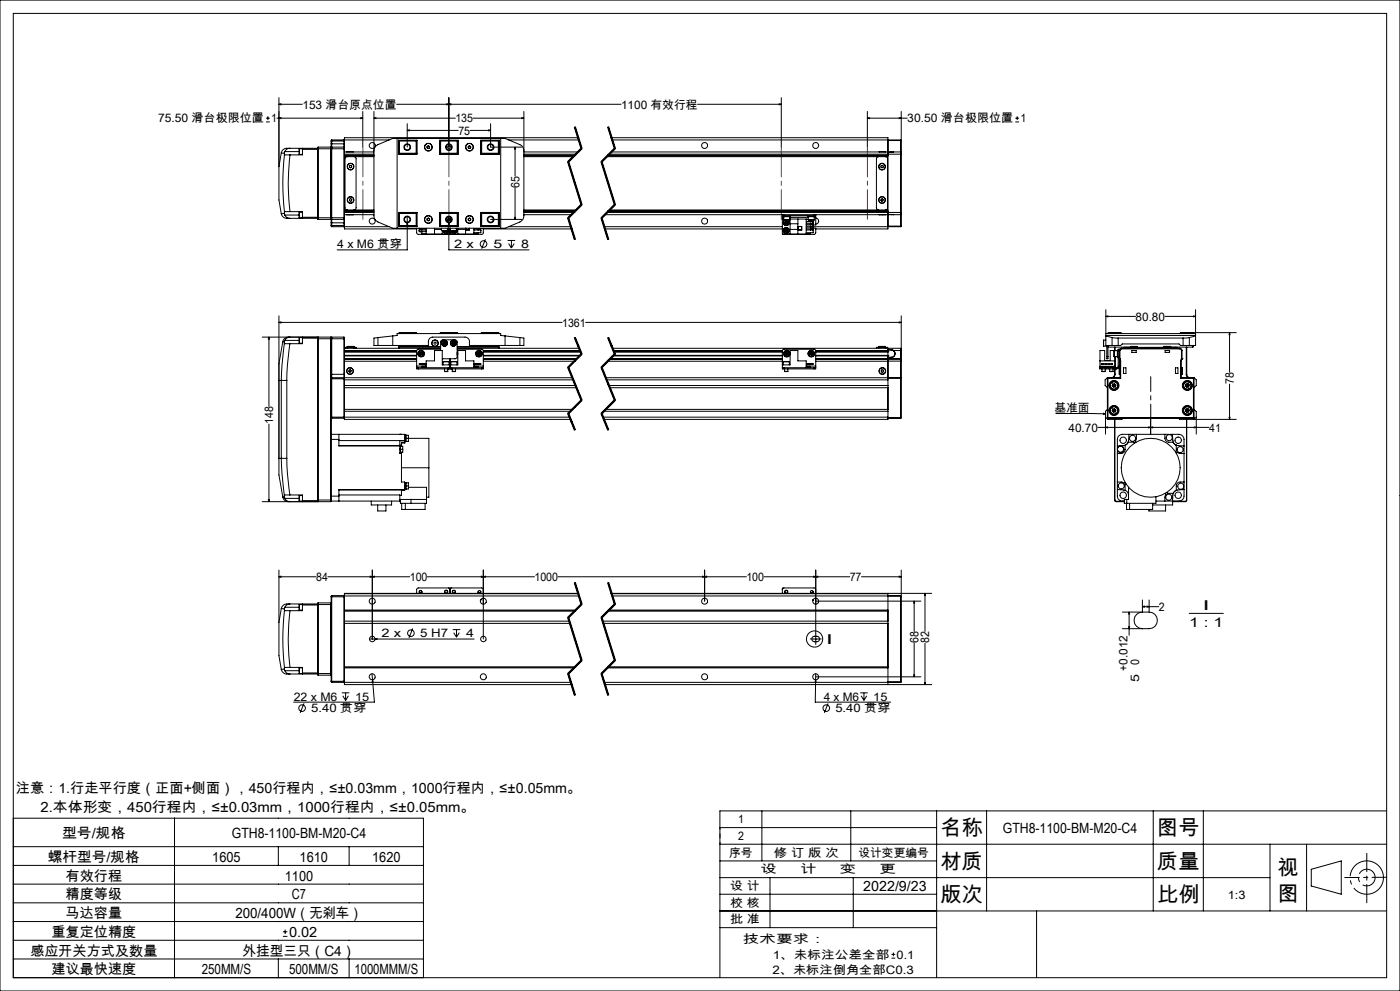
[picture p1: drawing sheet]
<svg xmlns="http://www.w3.org/2000/svg" width="420mm" height="297mm" viewBox="0 0 420 297" stroke-linecap="round" stroke-linejoin="round" font-family="sans-serif">
<g fill="none" stroke="#000" stroke-width=".3">
<path d="M0 0h420v297h-420zM4 4h412v289h-412zM79.8 36.5h1.1M79.8 35.4h1.1M80.4 34.9v1.1M83.1 35.4h25.7M83.7 35.4l.6-.1v.3zM83.7 31.3l.6-.2v.3zM83.7 29.3v20.6M83.7 31.3h7M108.2 35.3l.6 .1-.6 .2zM108.8 33.4v10.7"/>
<path d="M112.2 35.4l.6-.1v.3zM112.2 33.4v31.6l.3 .8 .9 .7 4.4 1.9h33.7l4.5-1.9 .6-.4 .4-.7 .2-.7v-31.3M112.2 35.4h24.4M119 31.3h67.3M122.2 39.1l.6-.2v.3zM122.2 37.1v7M122.2 39.1h15.3M134.1 31.1l.6 .2-.6 .1zM134.7 31.3l.6-.2v.3zM134.7 29.3v14.8M141 39.1h6.2M141.9 35.4h15.3"/>
<path d="M146.6 38.9l.6 .2-.6 .1zM147.2 37.1v7h9.3M156.6 35.3l.6 .1-.6 .2zM172.3 38.1l2 6.5M172.5 38.1l2 6.4-4 4 4 12.8-4 4 2 6.5M172.6 38l1 3.2M182.3 38.1l2 6.5M182.5 38.1l2 6.4-4 4 4 12.8-4 4 2 6.5M182.6 38l2 6.4M209.3 31.3h25.1M233.8 31.1l.6 .2-.6 .1zM234.4 29.3v14.8"/>
<path d="M260.2 35.4l.6-.1v.3zM260.2 35.4h12M260.2 33.4v10.7M269.8 35.3l.6 .1-.6 .2zM270.4 33.4v12.3M304.6 36.5h1.1M304.6 35.4h1.1M305.2 34.9v1.1M83.7 49.9v10l.7 4.2M84.4 45.8l.9 .1M84.4 45.8l-.7 4.1M85.3 45.9v.5"/>
<path d="M85.3 46.4a74.9 74.9 0 0 0 0 17.1M85.3 46.4h1.7M85.4 45.4l-.1 .5M85.4 45.4h4.3M87 44.4h-.3a1.84 1.84 0 0 0-2.3 1.4M87 44.4a1.55 1.55 0 0 0-1.6 1M87 44.4h8.4M87 46.4a70.9 70.9 0 0 0 0 17M89.7 45.4l.1 .9M89.8 44.6l-.1 .8M89.8 44.6v1.7M89.8 44.6h.9"/>
<path d="M89.8 46.3h.9M90.7 44.4v.4M90.7 44.8v1.6h-3.7M90.7 44.8h4.7M95.4 44.8v20.3M95.4 44.6h7.9M95.4 44.1v.7M95.4 44.1v21.7M95.4 44.1h3.8M99.2 44.1v21.7M99.2 44.1l.1 .1M99.3 44.2v21.5"/>
<path d="M99.3 43.1v1.1M99.3 42.3h4M99.3 43.1h4M99.5 44.1v21.7M99.5 41.9v2.2M99.5 44.1h3.7M99.5 41.9l-.2 1.2M99.5 41.9h3.7M99.5 44.1l-.2 .2M103.2 44.1v21.7M103.2 41.9v2.2M103.2 44.1l.1 .2"/>
<path d="M103.2 41.9l.1 .2M103.3 44.3v.3M103.3 44.6v20.7M103.3 47h8.9M103.3 45.5h8.9M103.3 46.6h8.9M103.3 41.9h13.4M103.3 46.2h8.9M104.2 47l-.4 .1-.3 .4v14.9l.3 .4 .4 .1M104.9 59.7l.4-.2 .3 .3-.2 .4-.3 .1-.3-.3zM104.9 49.7l.3-.1 .3 .2v.4l-.4 .1-.3-.2zM105.9 45.5h-1.9"/>
<path d="M106 45.5h.1M106.2 47l.4 .1 .2 .4v14.9l-.2 .4-.4 .1M112.2 45.2l.3-1.1 .6-.6 4.7-2h33.7l4.8 2 .5 .6 .4 1.1M119.1 41.5v26.9M119.6 45.5h.1M119.6 42h5.5v4.2h-5.5zM119.7 42.3v3.9M119.7 42.3h5.1M119.8 42.1v4M119.8 42.1h5.3M119.8 42.1l-.1 .2M119.8 46.1h5.3"/>
<path d="M124.8 42.3l.2-.2v4l-.2-.2M124.8 45.9h-5.1l.1 .2M124.8 42.3v3.6M128.2 44.3l.3 .2M128.2 43.9v.4M128.5 43.7l.3 .2M128.5 43.7l-.3 .2M128.8 44.3l-.3 .2M128.8 43.9v.4M131.9 42h5.5v4.2h-5.5zM131.9 42.1h5.5M131.9 46.1h5.5"/>
<path d="M132.2 42.3v3.6M132.2 42.3l-.2-.2v4l.2-.2M132.2 42.3h5M132.2 45.9h5M137.2 42.3l.1-.2v4l-.1-.2M137.2 42.3v3.6M140.5 44.3l.3 .2M140.5 43.9v.4M140.8 43.7l.4 .2M140.8 43.7l-.3 .2M141.2 44.3l-.4 .2M141.2 43.9v.4"/>
<path d="M144.3 42h5.5v4.2h-5.5zM144.3 42.1h5.2M144.3 46.1h5.2M144.5 42.3v3.6M144.5 42.3l-.2-.2v4l.2-.2M144.5 42.3h5.2M144.5 45.9h5.2l-.2 .2M149.5 42.1v4M149.5 42.1l.2 .2M149.7 42.3v3.9M149.7 45.5h.1M150.2 41.5v26.9"/>
<path d="M152.6 41.9h21M154.5 44.1l.2 .6h-.3zM154.5 44.1v8.7M154.5 56.3v9.5M157.2 47h14.8M157.2 45.5h16.2M157.2 46.6h15.1M157.2 46.2h15.6M157.2 46.6h15.2M170.3 48.6l4 12.8M170.6 48.4l4 12.9M173.4 41.3h-70.1v3"/>
<path d="M173.6 41.2l1 3.2zM174.3 44.4l-4 4M174.6 44.6l-4 4M180.3 48.6l4 12.8M180.6 48.4l4 12.9M182 47h84.4M182.3 46.6h84.1M182.4 46.6h84M182.8 46.2h87.4M183.4 45.5h84M183.4 41.3h83v4.9M183.7 41.9h86.5"/>
<path d="M184.3 44.4l-4 4M184.6 44.6l-4 4M263.6 47l-.5 .1-.2 .5v14.7l.2 .5 .5 .1M263.7 45.5h2M264.3 49.7l.4-.1 .3 .2-.1 .4-.3 .1-.3-.2zM264.4 59.7l.4-.1 .2 .3-.2 .4h-.3l-.3-.3zM265.6 47l.4 .1 .3 .4v14.9l-.3 .4-.4 .1M266.4 46.2v17.5M266.4 42.1h3.8M267.4 45.6h-1v.6M267.4 45.5h.7M267.4 45.5v.1"/>
<path d="M268.1 45.5l-.7 .1M268.1 45.5h2.1M270.2 46.2h.2M270.2 45.5v.7M270.2 45.5l.2 .2M270.2 41.9v.2M270.2 41.9l.2 .1-.2 .1M270.2 42.1v3.4M270.2 46.2v17.5M270.4 45.7v.5M270.4 46.2v17.5M84.4 64.1a2.16 2.16 0 0 0 2.6 1.3"/>
<path d="M85.3 64l.1 .4M85.3 64l-.9 .1M85.3 63.5v.5M85.4 64.4a1.58 1.58 0 0 0 1.6 1M85.4 64.4h4.3M87 65.4h8.4M87 63.4l-1.7 .1M87 63.4h3.7v1.7M89.7 64.4l.1 .9M89.8 63.6l-.1 .8M89.8 63.6v1.7M89.8 63.6h.9"/>
<path d="M89.8 65.3h.9M90.7 65.1v.3M90.7 65.1h4.7M95.4 65.1v.3M95.4 65.4v.4M95.4 65.3h7.9M95.4 65.8h3.8M99.3 65.7v1.1M99.3 66.8l.2 1.1M99.3 65.7l-.1 .1M99.3 67.5h4M99.3 65.6l.2 .2"/>
<path d="M99.3 66.8h4M99.5 65.8v2.1M99.5 65.8h3.7M99.5 67.9h3.7M103.2 65.8v2.1M103.3 65.3v.3M103.3 65.6v3h21.7M103.3 62.9h8.9M103.3 63.2h8.9M103.3 64.3h8.9M103.3 67.9h13.4M103.3 63.7h8.9"/>
<path d="M103.3 63.3h8.9M103.3 65.6l-.1 .2M103.3 67.8l-.1 .1M104 64.3l1.9 .1M105.9 64.4h.1M119.6 64.3h.1M119.6 63.7h5.5v4.2h-5.5zM119.7 63.7v3.9M119.7 67.6h5.1M119.7 67.6l.1 .2M119.8 63.8v4M119.8 67.8h5.3"/>
<path d="M119.8 63.8l-.1 .1h5.1M119.8 63.8h5.3M122.2 66.6l.1 .6h-.3zM122.2 64.9v10h-21.1M124.8 63.9l.2-.1v4l-.2-.2M124.8 63.9v3.7M125 68.4v1.3l.4 .5h19.2l.4-.4v-1.4M125.8 68.4v.2h2M125.8 68.9v.5h2M125.8 68.9h2M125.9 69.4h.5M126.6 68.6v.3a.43 .43 0 0 0-.4-.3 .43 .43 0 0 0-.4 .3"/>
<path d="M126.6 69.4v.7h1.2M127.8 68.4v1.8M128.2 66l.3 .1M128.2 65.6v.4M128.5 65.4l.3 .2M128.5 65.4l-.3 .2M128.8 66l-.3 .1M128.8 65.6v.4M130.4 68.4v1.8M130.4 68.8h2M131.9 63.7h5.5v4.2h-5.5zM131.9 67.8h5.5"/>
<path d="M131.9 63.8h5.5M132.2 63.9v3.7M132.2 67.8v.1M132.2 63.9l-.2-.1v4l.2-.2M132.2 67.6h5M132.2 63.9h5M132.4 69.1h.1M132.4 69.1h1.8M132.4 68.4v.7M132.7 69.1v1.1M132.9 67.8v.1M133.4 69.1l.1 .3"/>
<path d="M133.5 69.4l.4 .2M133.8 69.1l-.3 .3M133.8 69.1l.1 .5M133.9 69.1l.4 .1M134.2 69.1h-1.7M134.2 68.4v.7M134.2 68.9l.1 .3M134.3 65.9h.3M134.3 65.9h.2M134.3 69.2l-.4 .4M134.4 68.4a.87 .87 0 0 1-.2 1.4 .87 .87 0 0 1-1.2-.7M134.4 66.1l-.1-.1 .2 .2"/>
<path d="M134.4 68.4a.9 .9 0 0 1-.2 1.5 .9 .9 0 0 1-1.3-.8M134.5 65.9h.1M134.6 65.4v.5M134.6 65.6h.5M134.7 66.6l.1 .6h-.3zM134.7 64.9v10h24M134.8 70.2h-.3M135 65.5v.5M135 68.4v1.8M135.1 69.1h.1M135.1 69.1h1.8M135.1 68.4v.7"/>
<path d="M135.3 70.2h.2M135.3 69.1l.2 .5M135.7 69.1l.1 .3M135.8 69.4l.4 .2M136.1 69.1l-.3 .3M136.2 69.1v.5M136.2 69.1l.4 .2M136.5 67.8v.1M136.6 69.1v.2M136.6 69.3l-.4 .3M136.9 69.1h-1.8M136.9 68.5a.9 .9 0 0 1-.2 1.3 .9 .9 0 0 1-1.2-.2"/>
<path d="M136.9 68.6a.88 .88 0 0 1-.2 1.2 .88 .88 0 0 1-1.2-.2M136.9 68.4v.7M137.2 63.9l.1-.1v4.1M137.2 63.9v3.7M137.2 67.8v.1M137.2 67.6l.1 .2M137.3 68.4v1.8M137.3 68.8h2.4M139.7 68.4v1.8M139.7 68.4v.5h1.1v-.5M139.8 68.4v.5M140.5 66l.3 .1"/>
<path d="M140.5 65.6v.4M140.8 65.4l.4 .2M140.8 65.4l-.3 .2M141.2 66l-.4 .1M141.2 65.6v.4M142.2 68.4v1.8M142.2 68.9h2.1M143.4 68.6v.3a.41 .41 0 0 1 .4-.3 .41 .41 0 0 1 .4 .3M143.4 69.7v.4h-1.2M144.3 69v.2M144.3 63.7h5.5v4.2h-5.5zM144.3 68.4v.2h-2.1"/>
<path d="M144.3 68.9v.8h-2.1M144.3 67.8h5.2M144.3 63.8h5.2M144.5 63.9v3.7M144.5 63.9l-.2-.1v4l.2-.2M144.5 67.6h5.2M145 68.6h26.5M145.6 71.7l-1.1 2.8M147.2 65.8h9.3M149.5 63.8v4M149.5 63.8l.2 .1h-5.2M149.7 63.7v3.9"/>
<path d="M149.7 64.3h.1M149.7 67.6l-.2 .2M152.3 72.1h2.3M152.6 73l.8 1.3M152.6 67.9h18.6M153.4 72.1v2.2M154.3 73l-.9 1.3M154.4 65.2h.3l-.2 .6zM157.2 62.9h15.7M157.2 63.2h15.4M157.2 64.3h14.3M157.2 63.7h14.9"/>
<path d="M157.2 63.3h15.3M170.3 65.4l2 6.4M170.6 65.3l2 6.4M174.3 61.2l-4 4M174.6 61.5l-4 4M180.3 65.4l2 6.4M180.6 65.3l2 6.4M181.3 67.9h53.4M181.5 64.3h53.2M181.5 68.6h53.2M182.1 63.7h88.1M182.5 63.3h83.9"/>
<path d="M182.6 63.2h83.8M182.9 62.9h83.5M184.3 61.2l-4 4M184.6 61.5l-4 4M234.7 64.7h.5M234.7 64.3h.5M234.7 64.7v.5M234.7 65.2v5h9.6l.4-.3v-1.5h-.8M234.7 64.3v.4M234.7 65.6h.4M234.7 65.2h.4M235 70.2h.2"/>
<path d="M235.1 64.7v.2h1.9v-.2M235.1 65.9h.1M235.1 65.9h1.8M235.1 64.9v1M235.2 65.9h1.7M235.2 64.3v.4M235.2 64.3h9M235.2 64.7h9M235.4 66.8l.3 .4M235.4 68.9v.5M235.4 68.9l.9 .4M235.4 69.4l.5 .2"/>
<path d="M235.5 65.9a.9 .9 0 0 0-.3 1.4 .9 .9 0 0 0 1.4 0 .9 .9 0 0 0-.3-1.4M235.5 65.9a.86 .86 0 0 0-.3 1.4 .86 .86 0 0 0 1.4 0 .86 .86 0 0 0-.4-1.4M235.6 66.3l-.2 .5M235.6 66.3l.3 .4M235.7 67.2h.4M235.8 68.6l-.4 .3M235.8 68.6l.5 .2M235.8 68.6l.1 1M235.9 66.7l-.2 .5M235.9 66.7l.2 .5M236.1 66.3h-.5M236.1 66.3l.3 .4"/>
<path d="M236.1 66.3l-.2 .4M236.3 68.8v.5M236.3 68.8l-.9 .6M236.3 69.3l-.4 .3M236.4 66.7l-.3 .5M236.4 66.7l-1 .1M236.9 65.9h.1M236.9 65.6h5v4.6M236.9 64.9v1M236.9 65.2h5.6M237 65.6v4.6M237 67.1h2.4"/>
<path d="M237 68.8h2.4M239.4 65.6v4.6M239.4 67.9h1.1v1h-1.1zM239.5 67.9v1M241.9 66.4h2v.5M241.9 67.2h2v.5h-2M241.9 68.1h2v.5h-2M241.9 68.9h2M241.9 66.9h2M241.9 65.7h.6M242.4 64.7v.2h2v-.2M242.5 65.9h.1"/>
<path d="M242.5 65.9h1.8M242.5 64.9v1M243.1 68.6v.3a.43 .43 0 0 1 .4-.3 .43 .43 0 0 1 .4 .3M243.1 65.9v.5M243.1 67.7v.4M243.1 69.7v.4h-1.2M243.1 67.9h27.1M243.3 66.4h.5M243.9 66.9a.43 .43 0 0 1-.4 .3 .43 .43 0 0 1-.4-.3v.3M243.9 66.6v.2M243.9 69v.2M243.9 68.9v.8h-2"/>
<path d="M244.2 64.7h.5M244.2 64.3h23.2M244.2 64.3v.4M244.3 65.9h-1.8M244.3 64.9v1M244.3 65.2h.4M244.7 65.4a.9 .9 0 0 1 .9 .9 .9 .9 0 0 1-.9 .9M244.7 64.7v.5M244.7 64.3v.4M244.7 65.2v2.2h-.8M263.7 64.3h2M266.4 63.7v4.9h-21.7"/>
<path d="M266.4 63.7v.6h1M266.4 67.8h3.8M267.4 64.3h.7M267.4 64.3h.1M268.1 64.3h2.1M270.2 63.7h.2M270.2 63.7v.6M270.2 67.8h.2M270.2 67.8v.1M270.2 64.3v3.5M270.4 63.7v.5M270.4 64.2l-.2 .1"/>
<path d="M270.4 67.8l-.2 .1M270.4 64.2v3.6M83.7 96.6l.6-.1v.3zM83.7 94.6v42.8M83.7 96.6h84.9M119.7 99.9h5.3M119.7 99.9v.1M119.8 99.7h5l.2 .2M119.8 99.7v.3M119.8 99.7l-.1 .2M125 99.9v.1M132 99.9l.2-.2h5l.1 .2"/>
<path d="M132 99.9h5.3M132 99.9v.1M137.3 99.9v.1M144.3 99.9h5.4M144.3 99.9v.1M149.5 99.7h-5l-.2 .2M149.5 99.7v.3M149.5 99.7l.2 .2M149.7 99.9v.1M175.7 96.6h94.7M269.8 96.5l.6 .1-.6 .2zM270.4 94.6v12.9"/>
<path d="M331.8 100h26.9M331.8 94.8l.6-.1v.3zM331.8 92.8v10.7h1.8M331.8 94.8h8.9M332.4 99.9h4M332.4 99.9v.1M332.5 99.7h3.7M332.5 99.7v.3M332.5 99.7l-.1 .2M336.2 99.7v.3M336.2 99.7l.2 .2M336.4 99.9v.1"/>
<path d="M349.5 94.8h9.2M354 99.9h4M354 99.9v.1M354.2 99.7h16.7M354.2 99.7v.3M354.2 99.7l-.2 .2M358 99.9l-.1-.2v.3M358 99.9v.1M358.1 94.7l.6 .1-.6 .2zM358.7 92.8v10.7h-1.9M368.9 99.7l.1 .6h-.3zM368.9 99.7v11.9"/>
<path d="M78.7 101h20.5M80.7 101l.1 .6h-.3zM80.7 101v20.8M84.4 114h1.6M84.4 114v23.4M84.8 102.4l-1.1 6.6v5h.7M84.8 102.4h.5M85.3 102.9l-.7 6.6-.2 4.5M85.3 102.9l1.7 .1M85.3 102.4v.5M85.4 102l.5-.6 1.1-.4h-.2a1.73 1.73 0 0 0-2 1.4M85.4 102l-.1 .4"/>
<path d="M85.4 102h4.3M86 114v23.4M87 103l-.8 6.6-.2 4.4M89.8 101.2v1.7M89.8 101.2h.9M89.8 102.9h.9M90.7 101v.3M90.7 101.3v1.7h-3.7M90.7 101.3h4.7M95.4 101v.1M95.4 101.1v49.1M95.4 101.1v.4"/>
<path d="M95.4 101.5h7.9M95.4 101.5v48.4M99.2 101v49.4M99.2 101l.1 .1M99.3 101.1v12.2M99.3 113.3v36.6M99.3 113.6h4M99.3 112.2h4M99.5 101v12.2M99.5 101h3.7M99.5 113.2h3.7M99.5 113.2v12.1"/>
<path d="M99.5 113.2l-.2 .1M99.5 101l-.2 .2M103.2 101v12.2M103.2 101l.1 .5M103.2 113.2v12.1M103.2 113.2l.1 .1M103.3 112.2v1M103.3 113.2v12.5h67.9M103.3 113.8h68.7M103.3 115.5h69.3M103.3 113.2h68.4M103.3 116.2h69.6"/>
<path d="M103.3 104.4h28.9M103.3 105.4h21.7M103.3 106.6h21.7M103.3 105.5h21.7M103.3 106.5h21.7M103.3 105.1h21.7M103.3 107.5h21.7M103.3 107.7h21.7M103.3 105.3h21.7M103.3 108.3h21.7M103.3 101.5v10.7M104.2 103.9h2"/>
<path d="M104.2 104.1h2.6v.3M104.2 104.1h-.7v.3M104.2 103.9v.5M104.2 104.1h1.9M104.7 110.9l.4-.1 .3 .3-.1 .4h-.4l-.3-.2zM106.2 103.9v.5M113.4 103.5h15.1v-1.1a1.33 1.33 0 0 1 1.3-1.4h9.7a1.33 1.33 0 0 1 1.3 1.4v1.1h15.2M113.4 101.2l-1.2 .1v2.2h1.2M113.4 101.2v2.3M117.8 100.7v2.8M119.7 103.5v.9M119.8 103.9l-.1 .1h12.5"/>
<path d="M119.8 103.5v.4M119.8 103.9h12.4M125 110.2v.4h.5M125 110.2h.5M125 109.7v.5M125 109.7h2.8M125.5 110.2h9M125.5 110.6h9M125.5 110.2v.4M125.8 106.1l.4 .4M126 105.6l-.2 .5M126 105.6l.3 .4"/>
<path d="M126.3 106l-.5 .1M126.3 106l-.1 .5M126.3 106l.4 .4M126.5 105.5l-.5 .1M126.5 105.5l.3 .4M126.5 105.5l-.2 .5M126.7 106.4l-.5 .1M126.8 105.9l-.1 .5M126.8 105.9l-.5 .1M127.8 110.2v-2h2.6v-3.1h2.3v4.3h4.6v-4.3h2.4v3.1h2.5v2M127.8 109.8h-1.2v.2h1.2M127.8 109h-2l2 .1"/>
<path d="M132.2 104.7h-7l-.2 .5v4.5M132.2 105.1v-2.7l.4-.5 3.9-.1 .6 .5v4.9l-.5 .3h-3.9M132.9 102.9h.4M132.9 102.9l.2 .4M132.9 108.4h1.8M132.9 108.4v1M133.1 102.4l-.2 .5M133.1 102.4l.2 .5M133.1 103.3h.5M133.3 111.3h1M133.3 110.6v.7M133.3 102.9l-.2 .4"/>
<path d="M133.3 102.9l.3 .4M133.6 102.4l.2 .4M133.6 102.4h-.5M133.6 102.4l-.3 .5M133.8 102.8l-.2 .5M133.8 102.8l-.5 .1M134.3 110.6v.7M134.5 110.6h.5M134.5 110.2h1M134.5 110.2v.4M134.7 108.4h.1M134.7 108.4h-1.8"/>
<path d="M134.7 108.4v1M135 110.6h.5M135 107.5v3.1M135.3 108.4h.2M135.3 108.4v1M135.5 108.4h-.2M135.5 108.4h1.6M135.5 110.2h9M135.5 110.6h9M135.5 102.9h.5M135.5 110.2v.4M135.5 102.9l.3 .4"/>
<path d="M135.7 111.3h1M135.7 110.6v.7M135.7 102.4l-.2 .5M135.7 102.4l.3 .5M135.8 103.3h.5M136 102.9l.3 .4M136 102.9l-.2 .4M136.2 102.4l.3 .4M136.2 102.4h-.5M136.2 102.4l-.2 .5M136.5 102.8l-.2 .5M136.5 102.8l-.5 .1"/>
<path d="M136.7 110.6v.7M137.1 108.4v1M137.2 105.4l.1 .5-.1 .6M137.2 104.7h7.6l.2 .4v4.6M137.2 105.7v.6M137.2 105.8v.4M137.2 104.4h36.5M137.2 103.9h12.3M142.2 109.8h1.2v.2h-1.2M142.2 109h2.1l-2.1 .1M142.2 109.7h2.8M143.2 105.8l.1 .5"/>
<path d="M143.2 105.8l.5 .2M143.3 106.3l.4 .2M143.7 105.5l-.5 .3M143.7 105.5l.4 .2M143.7 105.5v.5M143.7 106l-.4 .3M143.7 106v.5M143.7 106l.4 .2M144.1 105.7v.5M144.1 105.7l-.4 .3M144.1 106.2l-.4 .3M144.5 110.2h.5"/>
<path d="M144.5 110.2v.4M145 110.2v.4h-.5M145 109.7v.5M145 105.4h29.2M145 106.6h29M145 105.5h29.2M145 106.5h29.1M145 105.1h29M145 107.5h28.1M145 107.7h27.9M145 105.3h29.1M145 106.6h28.9"/>
<path d="M145 108.3h27.3M149.5 103.9l.2 .1h-12.5M149.5 103.5v.4M149.7 103.5v.9M151.5 100.7l-1.3-.2v-.5h-31.1v.5l-5.7 .7M151.5 100.7v2.8M151.5 100.7l4.5 .5M156 101.2l1.2 .1v2.2h-1.2M156 101.2v2.3M170.3 110.2l4 9.8M170.6 110l4 9.9M172.3 101.3l2 4.9"/>
<path d="M172.5 101.2l2 4.9-4 4 4 9.8-4 4 2 4.9M172.6 101.1l1 2.5M173.6 103.6l1 2.4zM174.3 106l-4 4M174.3 119.8l-4 4M174.6 106.2l-4 4M180.3 110.2l4 9.8M180.6 110l4 9.9M181.7 113.2h88.5M182 113.8h84.4M182.3 101.3l2 4.9M182.3 108.3h52.4"/>
<path d="M182.5 101.2l2 4.9-4 4 4 9.8-4 4 2 4.9M182.6 101.1l2 4.9M182.6 115.5h83.8M182.9 107.7h51.8M182.9 116.2h83.5M183.1 107.5h51.6M183.7 104.4h86.5M183.9 106.6h50.8M184 106.6h50.7M184 105.1h50.7M184.1 106.5h50.6M184.1 105.3h50.6"/>
<path d="M184.1 105.4h50.6M184.2 105.5h50.5M184.3 106l-4 4M184.3 119.8l-4 4M184.6 106.2l-4 4M234.7 110.2h.5M234.7 109.4h2.3v-4.3h2.4v3.1h2.5v2M235 108.4v1M235 108.4h.1M235.2 108.4h-.2M235.2 108.4h1.5M235.2 110.2v.4"/>
<path d="M235.2 110.2h9M235.2 110.6h9M235.4 111.3h1M235.4 110.6v.7M235.6 106.2l.4 .3M235.6 105.7v.5M235.6 105.7l.4 .3M236 106l-.4 .2M236 106v.5M236 106l.4 .3M236.1 105.5l-.5 .2M236.1 105.5l.4 .3"/>
<path d="M236.1 105.5l-.1 .5M236.4 110.6v.7M236.4 106.3l-.4 .2M236.5 105.8l-.1 .5M236.5 105.8l-.5 .2M236.7 108.4h.1M236.8 108.4v1M241.9 109.8h1.2v.2h-1.2M241.9 109h2l-2 .1M241.9 109.7h2.8M242.9 105.8l.1 .5M242.9 105.8l.5 .2"/>
<path d="M243 106.3l.4 .2M243.3 105.5l-.4 .3M243.3 105.5l.5 .2M243.3 105.5l.1 .5M243.4 106l-.4 .3M243.4 106v.5M243.4 106l.4 .2M243.8 105.7v.5M243.8 105.7l-.4 .3M243.8 106.2l-.4 .3M244.2 110.2h.5M244.2 110.2v.4"/>
<path d="M244.7 105.1h21.7M244.7 105.3l21.7 .1M244.7 109.7v-4.5l-.2-.5h-9.4l-.4 .4v5.5h.5M244.7 110.2v.4h-.5M244.7 109.7v.5M244.7 105.4h21.7M244.7 106.6h21.7M244.7 105.5h21.7M244.7 106.5h21.7M244.7 107.5h25.5M263.6 103.9h2M263.6 103.9v.5"/>
<path d="M263.7 104.1h1.9M264.5 110.8l.4 .1 .2 .3-.2 .3h-.4l-.2-.3zM265.6 104.1h.7v.3M265.6 104.1h-2.7v.3M265.6 103.9v.5M266.4 106.6h-21.7M266.4 105.1v2.6M266.4 107.7v.6h-21.7M266.4 105.4h.1M266.4 106.6h.1M266.4 107.7v.5M266.4 108.2v17.5h-85.2"/>
<path d="M266.4 113.3h3.8M266.4 107.2h1M266.4 107.1h1M266.4 108.2h3.8M266.4 104.9h1M267.4 104.8h-1v-.4v.7M267.4 104.9l.6 .2M267.4 104.8l.7 .3M267.4 104.8v.1M267.4 107.1v.1M268 105.1a1.09 1.09 0 0 1 .4 1.2 1.09 1.09 0 0 1-1 .8M268.1 105.1a1.19 1.19 0 0 1 .4 1.3 1.19 1.19 0 0 1-1.1 .8"/>
<path d="M268.1 105.1h2.1M268.1 105.1h-.1M270.2 113.2v.1M270.2 113.2l.2 .1h-.2M270.2 104.4v.7M270.2 104.4l.2 .1v.6h-.2M270.2 107.5h.2M270.2 107.5v.2M270.2 108.2h.2M270.2 107.7v.5M270.2 105.1v2.4M270.2 108.2v5"/>
<path d="M270.2 113.3v11.9M270.2 107.7h-25.5M270.4 107.6l-.2 .1M270.4 107.5v.1M270.4 107.6v.6M270.4 108.2v17M330 108.2h4.5M330.1 109.8h4.3v.2h-4.3zM330.4 109l.8 .1zM330.4 110.2h-.5v.4h.5M330.4 110.2h4.6M330.4 110.6h1.4"/>
<path d="M330.4 110.2v.4M330.6 111.3h1M330.6 110.6v.7M331 103.7h.1M331 103.6v.1M331.1 101.9l-.1 1.7M331.1 101.9v1.7M331.1 103.7h.9M331.1 101.9h.7M331.1 103.6v.1M331.6 109l.5 .1zM331.6 110.6v.7"/>
<path d="M331.8 110.6h.9M331.8 110.2v.4M331.8 100.5h26.9M331.8 100.7l1.8 .5M332 106.9v.6h.4v-.6M332 106.9h.4M332 103.5v3.4M332.2 113.3h.2M332.2 113.3v11.9M332.4 113.3h3.8M332.4 103.5v3.4M332.4 113.3v11.9"/>
<path d="M332.4 103.9l.1 .1M332.4 109l.5 .1zM332.5 104h6.7M332.5 103.5v.5M332.7 110.6h2.3M332.7 110.2v.4M332.9 111.3h1M332.9 110.6v.7M333.3 109l.5 .1zM333.6 103.5h1.9M333.6 101.2l1.9 .1M333.6 101.2v2.3"/>
<path d="M333.7 115.6l.3 .5M333.8 115.1l-.1 .5M333.8 115.1l.4 .4M333.9 110.6v.7M334.2 105.1v1.8zM334.2 106.9h.1M334.2 106.9h1M334.2 115.5l-.2 .6M334.2 115.5l.4 .5M334.2 115.5l-.5 .1M334.4 112.2a1.02 1.02 0 0 1-1 1M334.4 112.2h.1"/>
<path d="M334.4 104v1.1M334.4 110.6v1.6M334.4 115l.4 .4M334.4 115l-.6 .1M334.4 115l-.2 .5M334.5 105.1h.1M334.5 106.9v3.3M334.5 112.2l-.5 1M334.5 104v1.1M334.5 110.6v1.6M334.6 116l-.6 .1M334.8 115.4l-.2 .6"/>
<path d="M334.8 115.4l-.6 .1M335 110.2v.4M335.2 105.1h-2.1v3h-1.7v-3h-1.4v5.1M335.5 105h-.3v2h.3M335.5 109.7l-.5 .5M335.5 109.7h.3M335.5 101.3h19.4M335.5 103.5h.7l.5-.4h17l.5 .4h.7M335.5 105.2h.3M335.5 101.3v2.2M335.5 105.2v4.5M335.8 110.2v2"/>
<path d="M335.8 110.2h.1M335.8 107.5l.1 .2M335.8 107.5h.1M335.8 109.7a.84 .84 0 0 1-.8 .9M335.8 105.1v-.4h-.3v.5M335.8 107.5h.2M335.8 105.1h.2M335.8 110.2h.2M335.8 112.2h.2M335.8 105.1v4.6M335.9 107.7l.1 .6M335.9 107.7l.1 .5"/>
<path d="M336 110.2h.1M336 107.5v.1M336 107.6l.2 .6M336 107.6l-.1 .1M336 110.2v2M336 105.1v2.4M336 112.1v.1M336 108.2h.2M336 113.2l.2 .1M336 113.2h-3.8l-.7 .6v1.7l.7 .7M336 108.2v5M336.2 108.2v5.1"/>
<path d="M336.5 104.4v.2M336.5 104.6l-.5 .5M336.5 104.4l-.5 .2-.2 .5M336.5 104.4h17.4M336.5 104.6h17.4M337 110.2h.8v1.7h-.8zM337.9 104.1h-.7v.3M337.9 104.1h14.6M337.9 104.1v.3M339.2 103.9h2M339.2 104l.1 .1M339.2 104h2"/>
<path d="M339.2 103.9v.2M339.5 105.1h1.4v.5h-1.4zM341.2 104v.1M341.2 103.9v.1M349.2 103.9h2M349.2 104v.1M349.2 104h2M349.2 103.9v.1M349.5 105.1h1.4v.5h-1.4zM351.2 104v.1M351.2 104h6.7M351.2 103.9v.2"/>
<path d="M352.5 104.1h.7v.3M352.5 104.1v.3M352.6 110.2h.8v1.7h-.8zM353.9 104.6l.5 .5M353.9 104.4v.2M353.9 104.4l.5 .2 .2 .5M354.2 108.2h.2M354.2 113.3h3.8M354.2 108.2v5.1M354.4 112.1v.1M354.4 113.2l-.2 .1M354.4 113.2h3.8l.7 .6v1.7l-.7 .7"/>
<path d="M354.4 108.2v5M354.4 107.6l.1 .1M354.4 107.6l-.2 .6M354.4 110.2h.1M354.4 107.5v.1M354.4 107.5h.2M354.4 105.1h.2M354.4 110.2v2M354.4 110.2h.2M354.4 112.2h.2M354.4 105.1v2.4M354.5 107.7l-.1 .6"/>
<path d="M354.5 107.7l-.1 .5M354.6 110.2v2M354.6 107.5l-.1 .2M354.6 107.5h.1M354.6 105.1v2.4M354.9 103.5h1.9M354.9 101.3v2.2M355.6 115.6l.4 .5M355.8 115.1l-.2 .5M355.8 115.1l.8 .9M355.9 112.2l.2 .7 .3 .3M355.9 112.2h.1"/>
<path d="M355.9 104v8.2M356 112.2a1.09 1.09 0 0 0 1 1M356 104v8.2M356.2 115.5l-.2 .6M356.2 115.5l-.6 .1M356.4 115l.4 .4M356.4 115l-.6 .1M356.4 115l-.2 .5M356.6 116l-.6 .1M356.8 115.4l-.2 .6M356.8 115.4l-.6 .1M356.8 101.2l-1.9 .1"/>
<path d="M356.8 101.2v2.3M357.9 103.5v.5M358 113.3h.2M358 103.5l-.1 .5M358 113.3v11.9M358.2 113.3v11.9M358.7 100.7l-1.9 .5M368.9 115.1v10.6M80.7 127.1v23.3M83.7 137.4v4.9l1.1 6.7M83.7 137.4h.7M84.4 137.4h1.6"/>
<path d="M84.4 137.4l.2 4.5 .7 6.6M86 137.4l.2 4.4 .8 6.5M99.3 125h4M99.3 130.2h2.4M99.3 131.7h2.4M99.3 125.2l.2 .1M99.5 125.3h3.7M101.7 131.7v2h18.5v1.9h-.3M101.7 130.2v1.5M101.7 130.2h19.7v2.6h-1M101.7 133.5h18.2M101.7 132h19.7"/>
<path d="M103.3 122.7h68.4M103.3 123.3h67.8M103.3 125h67.6M103.3 125.2l-.1 .1M119.9 133.5v1.2M119.9 134.7v1.2h.5M119.9 132h.1M119.9 132v1.5M119.9 130.2h.3M119.9 134.7h.9M119.9 133.4h.5M119.9 130.2h.1"/>
<path d="M120.2 133.7h.6v1M120.2 130.2h.1M120.4 135.5v.4M120.4 135.9v8.6h1v2.2M120.4 133.4v.3M120.8 134.7v.8h-.6M121.4 131.4h7.3v8.8M121.4 132.5h-1v.9M121.4 130.3l.4 .1v2h-.4M121.6 130.3v2.1M121.8 130.5h.7v1.8h-.7M170.3 124l2 4.9"/>
<path d="M170.6 123.9l2 4.9M174.6 120.1l-4 4M180.3 124l2 4.9M180.6 123.9l2 4.9M180.9 125h85.5M181.2 123.3h85.2M181.7 122.7h84.7M184.6 120.1l-4 4M266.4 125.2h3.8M266.4 125.3h3.8M270.2 125.2v.1M270.2 125.2h.2"/>
<path d="M270.4 125.2l-.2 .1M316.8 123.9l14.8 .1M329.4 128.1h33.3M331 123.9l.6 .1-.6 .2zM331.6 125l.7 .7h4.2l.4-.4M331.6 128.1l.6-.2v.3zM332.2 125.2h.2M332.2 125.2l.2 .1M332.2 122.7l-.6 .6v6.8M332.4 125.2v.1M332.4 125.2h25.6M332.4 125.3h25.6"/>
<path d="M333.7 123.2l.3 .4M333.8 122.6l-.1 .6M333.8 122.6l.4 .4M334.2 123l-.2 .6M334.2 123l.4 .4M334.2 123l-.5 .2M334.4 125.7v24.2M334.4 122.5l.4 .4M334.4 122.5l-.6 .1M334.4 122.5l-.2 .5M334.5 125.7v24.2M334.6 123.4l-.6 .2"/>
<path d="M334.8 122.9l-.2 .5M334.8 122.9l-.6 .1M335.2 134.8v13.9a1.58 1.58 0 0 0 2.1 1.5M338.5 132.5l-1 .9v1.4a1.21 1.21 0 0 1-1.1 1.1h-1.2M338.5 132.5a3.1 3.1 0 0 1-3.1 1.2h-.2M338.5 132.5h1.7l.2 .3M338.7 130.2l-.2 2.3M340.9 130.2v1.4l-.3 .6 .2 .3M344.6 127.9l.6 .2-.6 .1zM345.2 128.1l.6-.2v.3zM345.2 125.6v4.5M349.5 130.2v1.2a1.21 1.21 0 0 0 1.1 1.1h1.4"/>
<path d="M350.6 130.2h-13.9a1.51 1.51 0 0 0-1.5 1.5v2.8M350.9 130.2h2.8a1.57 1.57 0 0 1 1.5 1.5v13.9M351.7 130.2l.3 2.3M352 132.5l.9 .9M352 132.5l.2 .4M352.5 133.2l.4 .2M352.8 135.8l.4-.2 .6 .3h1.4M352.9 133.4v1.8l-.3 .2M352.9 133.4l2.3 .3M353.6 125.3l.3 .4h17M355.6 123.2l.4 .4M355.8 122.6l-.2 .6"/>
<path d="M355.8 122.6l.8 .8M356 125.7v24.2M356.2 123l-.6 .2M356.2 123l-.2 .6M356.4 122.5l.4 .4M356.4 122.5l-.6 .1M356.4 122.5l-.2 .5M356.6 123.4l-.6 .2M356.8 122.9l-.2 .5M356.8 122.9l-.6 .1M358 125.2h.2M358 125.2v.1"/>
<path d="M358.2 125.2l-.2 .1M358.2 122.7l.7 .7v6.7M358.3 127.9l.6 .2-.6 .1zM358.9 125l-.7 .7M368.7 125.1h.3l-.1 .6zM78.7 150.4h20.5M80.5 149.8h.3l-.1 .6zM84.8 149a1.77 1.77 0 0 0 2.2 1.4l-1.1-.4-.5-.6M85.3 148.5v.4M85.3 148.9l.1 .5M85.3 148.9l-.5 .1M85.4 149.4h4.3"/>
<path d="M87 148.3l-1.7 .2M87 148.3h3.7v1.7M89.8 148.5v1.7M89.8 148.5h.9M89.8 150.2h.9M90.7 150v.4M90.7 150h4.7M95.4 150.2v.2M95.4 149.9v.3M95.4 149.9h3.9M99.3 149.9l-.1 .5M99.3 148.7h2.4"/>
<path d="M101.7 148.7v1.5M101.7 148.3l18.2 .1M111.4 150.2v1.1h6.1v-1.1M113.3 151.3v1.8h2.5v-1.8M119.9 150.2h.2M119.9 148.4v1.8M119.9 149.7h8.1M120.4 140.2h8.3M120.5 150.8v1.9h7v-1.9M121.4 146.7l-19.7 .2M121.4 144.6h.4v2h-.4M121.4 147h-1v1.4h-.5"/>
<path d="M121.4 146.7h-19.7v2M121.4 145.6h1.1M121.6 144.6v2M121.6 150.8v1.9M121.8 144.7h.7v.9M122.5 145.6v.9h-.7M122.5 146h5.5v4.8h-7.9v-.6h-20.8M123.3 149.7v1.1M128.7 140.2v8.8h-.7M334.4 149.9l.5 .5M334.4 149.9h.1M334.5 149.9l.4 .3"/>
<path d="M334.9 150.4h2.4M334.9 150.2h2.4M334.9 150.2v.2M335.2 146.7l2.3 .3M335.2 144.5h1.5l.5 .3 .3-.2M337.5 147a1.55 1.55 0 0 1 1.1 1.4M337.8 145l-.3 .2v1.8M338 150.8v1.9h7.8v-1.9M338 149.7v1.1M338.6 146v3.7h-1.3v1.1h9.5v-1.9M338.9 150.8v1.9M349.6 147.8l.2 .4-.3 .6v1.4"/>
<path d="M349.7 151.3v1.8h-5v-.4M350.1 147.6l.1 .2h1.8M351.8 150.4h3.7M351.8 150.2h3.7M351.8 149.1v2.2h-6M352 147.8l-.3 2.4M352.1 147.5l-.1 .4M352.9 147l-.9 .8M352.9 147l-.4 .1M355.2 144.5h-1.2a1.14 1.14 0 0 0-1.1 1.1v1.4M355.2 146.7l-2.3 .3M355.2 145.9v2.8a1.51 1.51 0 0 1-1.5 1.5h-6.9"/>
<path d="M355.5 150.2v.2M356 149.9l-.5 .3M356 149.9h.1M356 149.9l-.5 .5M83.7 172.9l.6-.2v.3zM83.7 170.8v15.7M83.7 172.9h11.1M98.4 172.9h24.5M99.3 178.9h4M99.5 178.5l-.2 .2v2.1M99.5 178.5v26M99.5 178.5h3.7"/>
<path d="M103.2 178.5v26M103.2 178.5l.1 .2M103.3 178.6h70.4M103.3 177.9h70.2M111.1 172.7l.6 .2-.6 .1zM111.7 170.8v20.7M111.7 172.9l.6-.2v.3zM125.8 177.3v.2M125.8 177.5h.8M125.9 177h.5M126.6 177.3v.2M133.7 177.8a.5 .5 0 0 1-.3-.7 .5 .5 0 0 1 .8 0 .5 .5 0 0 1-.2 .7"/>
<path d="M134.8 176.3h.5M135 176.3v1.5M136 177.8a.5 .5 0 0 1-.2-.7 .5 .5 0 0 1 .8 0 .5 .5 0 0 1-.3 .7M143.4 177.3v.2M143.4 177.5h.8M144.3 179.8l-.2 .2M144.3 177.3v.2M144.4 172.7l.6 .2-.6 .1zM145 176.7l-.4-.5h-9.2l-.4 .5-.4-.5h-9.2l-.4 .5v1.1M145 172.9l.6-.2v.3zM145 170.8v20.7M160.3 172.9h-32.1"/>
<path d="M167.4 172.9h56.5M172.3 174.7l2 6.4M172.5 174.6l2 6.5-4 4 4 12.8-4 4 2 6.4M172.6 174.6l1 3.2M173.4 177.8h-70.1v27.4h68.1M173.6 177.8l1 3.2zM182.3 174.7l2 6.4M182.5 174.6l2 6.5-4 4 4 12.8-4 4 2 6.4M182.6 174.6l2 6.4M183.5 177.9h82.9M183.7 178.6h82.7M210.8 172.7l.6 .2-.6 .1z"/>
<path d="M211.4 170.8v9.4M211.4 172.9l.6-.2v.3zM234.7 176.7l.4-.5h9.2l.4 .5M234.9 176.3h-.2v1.5M235.7 177.8a.5 .5 0 0 1-.2-.7 .5 .5 0 0 1 .8 0 .5 .5 0 0 1-.3 .7M243.1 177.3v.2M243.1 177.5h.8M243.9 179.8l-.1 .2M243.9 177.3v.2M244.1 172.7l.6 .2-.6 .1zM244.7 172.9l.6-.2v.3zM244.7 170.8v19"/>
<path d="M254.9 172.9h-25.7M258.4 172.9h12M266.4 177.8v27.4M266.4 178.7h3.8M266.4 178.5h3.8M269.8 172.7l.6 .2-.6 .1zM270.2 178.5l.2 .1-.2 .1M270.2 178.5v.2M270.2 178.7v25.6M270.4 170.8v33.5M277.5 177.8v11.5M277.5 177.8l.1 .6h-.2z"/>
<path d="M279.5 177.8h-96.1M342.7 179.8v3.6a2.49 2.49 0 0 0-2.5 2.5 2.49 2.49 0 0 0 2.5 2.5M344.7 179.8v3.6M83.7 186.5v10l.7 4.1M84.4 182.4l.9 .1M84.4 182.4l-.7 4.1M85.3 182.5v.4M85.3 182.9l1.7 .1M85.3 182.9a75 75 0 0 0 0 17.2M85.4 182l-.1 .5M85.4 182h4.3M87 181h-.3a1.92 1.92 0 0 0-2.3 1.4"/>
<path d="M87 181a1.67 1.67 0 0 0-1.6 1M87 181h8.4M87 183a68.6 68.6 0 0 0 0 17M89.7 182l.1 .8M89.8 181.2l-.1 .8M89.8 181.2v1.6M89.8 182.8h.9M89.8 181.2h.9M90.7 181v.3M90.7 181.3v1.7h-3.7M90.7 181.3h4.7M95.4 181.3v20.4"/>
<path d="M95.4 181.2h3.9M95.4 180.7v.6M95.4 180.7v21.6M95.4 180.7h3.8M99.2 180.7v21.6M99.2 180.7l.1 .1M99.3 180.8v.4M99.3 181.2v20.7M103.3 186.8h.1M103.3 199.8h69.2M103.3 182.8h69.4M103.3 183.2h69.1"/>
<path d="M103.3 186.8h67.7M110.8 191.5h31.4M112.5 191.5l.6-.2v.4zM123.8 188.3l-1.1 2.9M135.8 188.7h2.3M136.1 189.6l.8 1.4M136.9 188.7v2.3M137.8 189.6l-.9 1.4M170.3 185.1l4 12.9M170.6 185l4 12.9M170.8 186.2h-67.5M174.3 180.9l-4 4"/>
<path d="M174.3 197.8l-4 4M174.6 181.2l-4 4M174.6 198l-4 4M180.3 185.1l4 12.9M180.6 185l4 12.9M180.8 186.2h85.6M181 186.8h85.4M182.4 183.2h84M182.5 199.8h83.9M182.7 182.8h83.7M184.3 180.9l-4 4M184.3 197.8l-4 4"/>
<path d="M184.6 181.2l-4 4M184.6 198l-4 4M243.8 190.9l.6-.2a1.18 1.18 0 0 1 1.4 .5 .81 .81 0 0 1-.8 1.1 1.22 1.22 0 0 1-1.4-.5zM243.9 191.5h1.6M244.7 190.7v1.6M244.7 180.2h31.6M274.2 180.2v9.1M274.2 192.8v10M274.2 180.2l.2 .6h-.3zM277.5 192.8v12.4M336.7 183.4h8M338.6 187.8h.3l-.2 .6z"/>
<path d="M338.7 183.4v7M338.7 183.4l.2 .6h-.3zM342.7 181.8l.6-.2v.4zM342.7 181.8h4.9M344.1 181.6l.6 .2-.6 .2zM344.7 183.4a2.49 2.49 0 0 1 2.5 2.5 2.49 2.49 0 0 1-2.5 2.5h-8M356.8 183.8h10.2M84.4 200.6a1.99 1.99 0 0 0 2.6 1.4M85.3 200.5l.1 .5M85.3 200.5l-.9 .1M85.3 200.1v.4M85.4 201l.5 .6 1.1 .4"/>
<path d="M85.4 201h4.3M87 202h8.4M87 200l-1.7 .1M87 200h3.7v1.7M89.7 201l.1 .9M89.8 200.2l-.1 .8M89.8 200.2v1.7M89.8 200.2h.9M89.8 201.9h.9M90.7 201.7v.3M90.7 201.7h4.7M91.2 210.8l-1.1 2.8"/>
<path d="M95.4 201.7v.6M95.4 201.9h3.9M95.4 202.3h3.8M99.3 201.9v.3M99.3 202.2v2.1l.2 .2M99.3 202.2l-.1 .1M99.3 204.1h4M99.5 204.5h3.7M102.6 207.6h2.2M102.8 208.5l.9 1.4M103.3 204.5h67.9M103.3 200.2h68.9"/>
<path d="M103.3 204.3l-.1 .2M103.7 207.6v2.3M104.5 208.5l-.8 1.4M111.6 201.9l.2 1.8M111.8 203.7l.1 .6-.2 .1zM111.8 203.7l.5 6.7h-24.2M170.3 202l2 6.4M170.6 201.9l2 6.4M180.3 202l2 6.4M180.6 201.9l2 6.4M181.3 204.5h88.9M181.5 205.2h98"/>
<path d="M182.2 200.2h84.2M244.7 203.7l.1 .6h-.3zM244.7 203.7l-.1 6.7h22.6M244.7 201.9v1.8M244.7 202.8h31.6M248.4 210.8l-1.1 2.8M258.1 207.6h2.2M258.3 208.5l.9 1.4M259.2 207.6v2.3M260 208.5l-.8 1.4M266.4 204.3h3.8M270.2 204.3v.2"/>
<path d="M270.2 204.3h.2M270.4 204.3l-.2 .2M274.1 202.2h.3l-.2 .6zM277.4 204.6h.2l-.1 .6zM4 245.2h123v47.8M4 253.7h123M4 259.4h123M52.4 245.2v47.8M83.5 253.7v5.7M104.7 253.7v5.7M216 253h200M216 248h65"/>
<path d="M216 258h65M228.6 243v15M255.2 243v15M281 243v50M296 243v30M346 243v30M361 243v30M381 253v20M392 253v20M416 243h-200v50M4 265h123M4 270.6h123"/>
<path d="M4 276.2h123M84.9 279.3h1.3M85.5 278.6v1.3M216 278h65M216 273h200M216 263h165M216 268h65M231 263v15M256 263v15M311 273v20M393.4 260.5l9-2.5v10l-9-2.5zM4 281.8h123"/>
<path d="M4 287.4h123M83.5 287.4v5.6M84.9 280.6h1.3M104.7 287.4v5.6M267.4 287.2h1.2M267.4 286h1.2M268 285.5v1.1"/>
<circle cx="105.2" cy="59.9" r=".99"/>
<circle cx="105.2" cy="49.9" r=".94"/>
<circle cx="105.2" cy="59.9" r=".95"/>
<circle cx="105.2" cy="49.9" r="1"/>
<circle cx="111.7" cy="43.6" r=".89"/>
<circle cx="122.2" cy="44.1" r="1.01"/>
<circle cx="122.2" cy="44.1" r=".83"/>
<circle cx="128.5" cy="44.1" r="1.12"/>
<circle cx="128.5" cy="44.1" r="1.16"/>
<circle cx="134.7" cy="44.1" r=".99"/>
<circle cx="134.7" cy="44.1" r=".4"/>
<circle cx="134.7" cy="44.1" r=".83"/>
<circle cx="140.8" cy="44.1" r="1.12"/>
<circle cx="140.9" cy="44.1" r="1.16"/>
<circle cx="147.2" cy="44.1" r="1.01"/>
<circle cx="147.2" cy="44.1" r=".83"/>
<circle cx="211.4" cy="43.6" r=".9"/>
<circle cx="244.7" cy="43.6" r=".89"/>
<circle cx="264.6" cy="59.9" r="1.01"/>
<circle cx="264.6" cy="49.9" r="1.01"/>
<circle cx="264.6" cy="59.9" r=".94"/>
<circle cx="264.6" cy="49.9" r=".94"/>
<circle cx="111.7" cy="66.3" r=".9"/>
<circle cx="122.2" cy="65.8" r="1.01"/>
<circle cx="122.2" cy="65.8" r=".83"/>
<circle cx="128.5" cy="65.8" r="1.14"/>
<circle cx="128.5" cy="65.7" r="1.12"/>
<circle cx="134.7" cy="65.8" r=".99"/>
<circle cx="134.7" cy="65.8" r=".4"/>
<circle cx="134.7" cy="65.8" r=".83"/>
<circle cx="140.8" cy="65.8" r="1.12"/>
<circle cx="140.8" cy="65.8" r="1.14"/>
<circle cx="145.1" cy="73.1" r=".99"/>
<circle cx="147.2" cy="65.8" r="1.01"/>
<circle cx="147.2" cy="65.8" r=".83"/>
<circle cx="211.4" cy="66.3" r=".91"/>
<circle cx="235.9" cy="69.1" r=".86"/>
<circle cx="235.9" cy="69.1" r=".9"/>
<circle cx="105" cy="111.2" r="1"/>
<circle cx="105" cy="111.2" r=".96"/>
<circle cx="126.3" cy="106" r=".9"/>
<circle cx="126.3" cy="106" r=".99"/>
<circle cx="126.3" cy="106" r=".87"/>
<circle cx="130.5" cy="102.8" r=".99"/>
<circle cx="130.5" cy="102.9" r=".33"/>
<circle cx="130.5" cy="102.9" r=".9"/>
<circle cx="133.4" cy="102.8" r=".9"/>
<circle cx="133.4" cy="102.9" r=".87"/>
<circle cx="136" cy="102.9" r=".87"/>
<circle cx="136" cy="102.9" r=".9"/>
<circle cx="143.7" cy="106" r=".91"/>
<circle cx="143.7" cy="106" r=".86"/>
<circle cx="143.7" cy="106" r=".99"/>
<circle cx="236" cy="106" r=".91"/>
<circle cx="236" cy="106" r=".88"/>
<circle cx="236" cy="106" r="1"/>
<circle cx="243.4" cy="106" r=".9"/>
<circle cx="243.4" cy="106" r=".99"/>
<circle cx="243.4" cy="106" r=".87"/>
<circle cx="264.7" cy="111.2" r="1"/>
<circle cx="264.7" cy="111.2" r=".96"/>
<circle cx="334.2" cy="115.5" r="1.32"/>
<circle cx="334.2" cy="115.5" r="1.5"/>
<circle cx="334.2" cy="115.5" r="1.14"/>
<circle cx="334.2" cy="115.5" r="1.17"/>
<circle cx="356.2" cy="115.5" r="1.33"/>
<circle cx="356.2" cy="115.5" r="1.17"/>
<circle cx="356.2" cy="115.5" r="1.13"/>
<circle cx="356.2" cy="115.5" r="1.5"/>
<circle cx="334.2" cy="123" r="1.49"/>
<circle cx="334.2" cy="123" r="1.32"/>
<circle cx="334.2" cy="123" r="1.14"/>
<circle cx="334.2" cy="123" r="1.17"/>
<circle cx="336.2" cy="134.6" r=".99"/>
<circle cx="336.2" cy="134.6" r=".93"/>
<circle cx="337" cy="131.9" r=".96"/>
<circle cx="339.8" cy="131.4" r=".92"/>
<circle cx="350.8" cy="131.2" r=".92"/>
<circle cx="353.5" cy="131.9" r=".96"/>
<circle cx="354" cy="134.7" r=".91"/>
<circle cx="356.2" cy="123" r="1.33"/>
<circle cx="356.2" cy="123" r="1.13"/>
<circle cx="356.2" cy="123" r="1.49"/>
<circle cx="336.4" cy="145.6" r=".91"/>
<circle cx="337" cy="148.4" r=".97"/>
<circle cx="345.2" cy="140.2" r="8.8"/>
<circle cx="350.6" cy="149" r=".91"/>
<circle cx="353.5" cy="148.4" r=".97"/>
<circle cx="354.2" cy="145.7" r=".93"/>
<circle cx="126.2" cy="177.4" r=".4"/>
<circle cx="133.8" cy="177.4" r=".4"/>
<circle cx="136.2" cy="177.4" r=".41"/>
<circle cx="143.8" cy="177.4" r=".42"/>
<circle cx="235.9" cy="177.4" r=".39"/>
<circle cx="243.5" cy="177.4" r=".4"/>
<circle cx="111.7" cy="180.2" r=".9"/>
<circle cx="111.7" cy="191.5" r=".83"/>
<circle cx="123.3" cy="189.8" r=".98"/>
<circle cx="145" cy="180.2" r=".9"/>
<circle cx="145" cy="191.5" r=".83"/>
<circle cx="211.4" cy="180.2" r=".91"/>
<circle cx="244.4" cy="191.5" r="2.43"/>
<circle cx="244.7" cy="180.2" r=".9"/>
<circle cx="90.6" cy="212.2" r=".99"/>
<circle cx="111.7" cy="202.8" r=".9"/>
<circle cx="145" cy="202.8" r=".9"/>
<circle cx="211.4" cy="202.8" r=".91"/>
<circle cx="244.7" cy="202.8" r=".9"/>
<circle cx="247.9" cy="212.2" r=".98"/>
</g>
<path d="M412.4 262.3a2.5 2.5 0 0 0-4.1-1.1 2.5 2.5 0 0 0 1 4.2 2.5 2.5 0 0 0 3.2-2.9l-.1-.2" fill="none" stroke="#000" stroke-width=".3" stroke-dasharray="30.5 1.3 1.3 1.3" stroke-dashoffset="24.5" stroke-linecap="butt"/>
<path d="M414.8 261.5a5 5 0 0 0-8.3-2 5 5 0 0 0 2.2 8.3 5 5 0 0 0 6.2-6l-.1-.3" fill="none" stroke="#000" stroke-width=".3" stroke-dasharray="30.5 1.3 1.3 1.3" stroke-dashoffset="16.7" stroke-linecap="butt"/>
<g fill="none" stroke="#000" stroke-width=".3" stroke-dasharray="6.3 1.3 1.3 1.3 5.1">
<path d="M172.5 38.1l2 6.4M182.5 38.1l2 6.4M174.5 44.5l-4 4M184.5 44.5l-4 4M170.5 65.3l2 6.5M174.5 61.3l-4 4M180.5 65.3l2 6.5M184.5 61.3l-4 4M172.5 101.2l2 4.9M174.5 106.1l-4 4M174.5 119.9l-4 4M182.5 101.2l2 4.9"/>
<path d="M184.5 106.1l-4 4M184.5 119.9l-4 4M170.5 123.9l2 4.9M180.5 123.9l2 4.9M172.5 174.6l2 6.5M182.5 174.6l2 6.5M174.5 181.1l-4 4M174.5 197.9l-4 4M184.5 181.1l-4 4M184.5 197.9l-4 4M170.5 201.9l2 6.4M180.5 201.9l2 6.4"/>
</g>
<path d="M170.5 48.5l4 12.8M180.5 48.5l4 12.8M170.5 185.1l4 12.8M180.5 185.1l4 12.8" fill="none" stroke="#000" stroke-width=".3" stroke-dasharray="6.3 1.3 1.3 1.3 5.1" stroke-dashoffset="4.1"/>
<path d="M170.5 110.1l4 9.8M180.5 110.1l4 9.8" fill="none" stroke="#000" stroke-width=".3" stroke-dasharray="6.3 1.3 1.3 1.3 5.1" stroke-dashoffset="5.5"/>
<path d="M345.2 125.6v-12.7M403.4 263l12.6-.1" fill="none" stroke="#000" stroke-width=".3" stroke-dasharray="30.5 1.3 1.3 1.3" stroke-dashoffset="26.1"/>
<path d="M243.9 191.5h-.8M244.7 192.3v.9M244.7 190.7v-.9M245.6 191.5h.8" fill="none" stroke="#000" stroke-width=".3" stroke-dasharray="30.5 1.3 1.3 1.3"/>
<path d="M410 255.7v14.9" fill="none" stroke="#000" stroke-width=".3" stroke-dasharray="30.5 1.3 1.3 1.3" stroke-dashoffset="25"/>
<path d="M216 248v5" fill="none" stroke="#000" stroke-width=".3" stroke-dasharray="30.5 1.3 1.3 1.3" stroke-dashoffset="29.9"/>
<path d="M108.9 65.8v-21.7M134.7 65.8v-21.7M234.4 65.8v-21.7M260.2 65.8v-21.7" fill="none" stroke="#f00" stroke-width=".3" stroke-dasharray="30.5 1.3 1.3 1.3" stroke-dashoffset="21.6"/>
<g fill="#000">
<path d="M331 123.9l.6 .1-.6 .2z"/>
<path d="M134.1 31.1l.6 .2-.6 .1zM83.7 31.3l.6-.2v.3zM269.8 35.3l.6 .1-.6 .2zM260.2 35.4l.6-.1v.3zM233.8 31.1l.6 .2-.6 .1zM134.7 31.3l.6-.2v.3zM269.8 172.7l.6 .2-.6 .1zM244.7 172.9l.6-.2v.3zM344.1 181.6l.6 .2-.6 .2zM342.7 181.8l.6-.2v.4z"/>
<path d="M154.5 44.1l.2 .6h-.3zM154.4 65.2h.3l-.2 .6z"/>
<path d="M83.7 96.6l.6-.1v.3zM269.8 96.5l.6 .1-.6 .2zM122.2 39.1l.6-.2v.3zM146.6 38.9l.6 .2-.6 .1zM112.2 35.4l.6-.1v.3zM156.6 35.3l.6 .1-.6 .2zM122.2 66.6l-.2 .6h.3zM134.7 66.6l-.2 .6h.3zM83.7 35.4l.6-.1v.3zM108.2 35.3l.6 .1-.6 .2zM111.8 203.7l-.1 .7 .2-.1zM244.7 203.7l-.2 .6h.3zM112.5 191.5l.6 .2v-.4zM83.7 172.9l.6-.2v.3zM111.1 172.7l.6 .2-.6 .1z"/>
<path d="M331.8 94.8l.6-.1v.3zM358.1 94.7l.6 .1-.6 .2z"/>
<path d="M80.7 101l.1 .6h-.3zM80.5 149.8h.3l-.1 .6z"/>
<path d="M345.2 128.1l.6-.2v.3zM358.3 127.9l.6 .2-.6 .1z"/>
<path d="M344.6 127.9l.6 .2-.6 .1zM331.6 128.1l.6-.2v.3z"/>
<path d="M368.7 125.1h.3l-.1 .6zM368.9 99.7l.1 .6h-.3z"/>
<path d="M111.7 172.9l.6-.2v.3zM144.4 172.7l.6 .2-.6 .1z"/>
<path d="M145 172.9l.6-.2v.3zM210.8 172.7l.6 .2-.6 .1z"/>
<path d="M211.4 172.9l.6-.2v.3zM244.1 172.7l.6 .2-.6 .1z"/>
<path d="M274.2 180.2l.2 .6h-.3zM274.1 202.2h.3l-.2 .6zM277.5 177.8l.1 .6h-.2zM277.4 204.6h.2l-.1 .6z"/>
<path d="M338.7 183.4l.2 .6h-.3zM338.6 187.8h.3l-.2 .6z"/>
</g>
<g font-size="6.3">
<text x="282.1" y="250.3">名称</text>
<text x="347.1" y="250.3">图号</text>
<text x="282.1" y="260.3">材质</text>
<text x="347.1" y="260.3">质量</text>
<text x="383.3" y="262.1">视</text>
<text x="383.3" y="269.9">图</text>
<text x="282.1" y="270.3">版次</text>
<text x="347.1" y="270.3">比例</text>
</g>
<g font-size="4.2">
<text x="4.8" y="237.6">注意：1.行走平行度（正面+侧面），450行程内，≤±0.03mm，1000行程内，≤±0.05mm。</text>
<text x="12.2" y="243.3">2.本体形变，450行程内，≤±0.03mm，1000行程内，≤±0.05mm。</text>
<text x="18.6" y="251.3">型号/规格</text>
<text x="69.5" y="251.3">GTH8-1100-BM-M20-C4</text>
<text x="300.8" y="249.5">GTH8-1100-BM-M20-C4</text>
<text x="14.4" y="258.3">螺杆型号/规格</text>
<text x="19.7" y="263.9">有效行程</text>
<text x="63.7" y="258.3">1605</text>
<text x="85.5" y="263.9">1100</text>
<text x="89.9" y="258.3">1610</text>
<text x="111.7" y="258.3">1620</text>
<text x="19.7" y="269.5">精度等级</text>
<text x="87.6" y="269.5">C7</text>
<text x="259" y="267">2022/9/23</text>
<text x="19.7" y="275.2">马达容量</text>
<text x="70.6" y="275.2">200/400W（无刹车）</text>
<text x="15.5" y="280.8">重复定位精度</text>
<text x="86.7" y="280.8">0.02</text>
<text x="9.1" y="286.4">感应开关方式及数量</text>
<text x="72.7" y="286.4">外挂型三只（C4）</text>
<text x="15.5" y="292">建议最快速度</text>
<text x="60.5" y="292">250MM/S</text>
<text x="86.7" y="292">500MM/S</text>
<text x="106.4" y="292">1000MMM/S</text>
</g>
<g font-size="4.1">
<text x="360.9" y="182.7">I</text>
<text x="356.8" y="187.9">1 : 1</text>
<text x="247.9" y="193">I</text>
</g>
<g font-size="3.5">
<text x="90.7" y="32.5">153 滑台原点位置</text>
<text x="186.3" y="32.5">1100 有效行程</text>
<text x="47.4" y="36.7">75.50 滑台极限位置 1</text>
<text x="136.6" y="36.7">135</text>
<text x="137.5" y="40.3">75</text>
<text x="272.2" y="36.7">30.50 滑台极限位置 1</text>
<text x="155.8" y="56.3" transform="rotate(-90 155.8 56.3)">65</text>
<text x="101.2" y="74.4">4 x M6 贯穿</text>
<text x="136.3" y="74.4">2 x</text>
<text x="148" y="74.4">5</text>
<text x="156.4" y="74.4">8</text>
<text x="168.6" y="97.9">1361</text>
<text x="340.7" y="96.1">80.80</text>
<text x="370.2" y="115.1" transform="rotate(-90 370.2 115.1)">78</text>
<text x="316.3" y="123.4">基准面</text>
<text x="81.9" y="127.1" transform="rotate(-90 81.9 127.1)">148</text>
<text x="320.6" y="129.3">40.70</text>
<text x="362.7" y="129.3">41</text>
<text x="94.9" y="174.1">84</text>
<text x="122.9" y="174.1">100</text>
<text x="160.4" y="174.1">1000</text>
<text x="223.9" y="174.1">100</text>
<text x="254.9" y="174.1">77</text>
<text x="347.7" y="183.1">2</text>
<text x="114.5" y="191">2 x</text>
<text x="126" y="191">5 H7</text>
<text x="139.9" y="191">4</text>
<text x="275.5" y="192.8" transform="rotate(-90 275.5 192.8)">68</text>
<text x="278.8" y="192.8" transform="rotate(-90 278.8 192.8)">82</text>
<text x="338.3" y="201" transform="rotate(-90 338.3 201)">+0.012</text>
<text x="341.8" y="199.2" transform="rotate(-90 341.8 199.2)">0</text>
<text x="88.1" y="209.9">22 x M6</text>
<text x="106.5" y="209.9">15</text>
<text x="247.1" y="209.9">4 x M6</text>
<text x="262" y="209.9">15</text>
<text x="341.8" y="204.5" transform="rotate(-90 341.8 204.5)">5</text>
<text x="93.4" y="213.5">5.40 贯穿</text>
<text x="250.6" y="213.5">5.40 贯穿</text>
<text x="221.4" y="246.8">1</text>
<text x="221.4" y="251.8">2</text>
<text x="218.8" y="256.8">序号</text>
<text x="232.2" y="256.8">修 订 版 次</text>
<text x="257.5" y="256.8">设计变更编号</text>
<text x="228.2" y="261.8">设</text>
<text x="240.1" y="261.8">计</text>
<text x="252" y="261.8">变</text>
<text x="263.9" y="261.8">更</text>
<text x="219.1" y="266.7">设 计</text>
<text x="368.3" y="269.3">1:3</text>
<text x="219.1" y="271.7">校 核</text>
<text x="219.1" y="276.7">批 准</text>
<text x="222.9" y="282.7">技术要求：</text>
<text x="231.8" y="287.3">1、未标注公差全部 0.1</text>
<text x="231.7" y="291.8">2、未标注倒角全部C0.3</text>
</g>
</svg>
